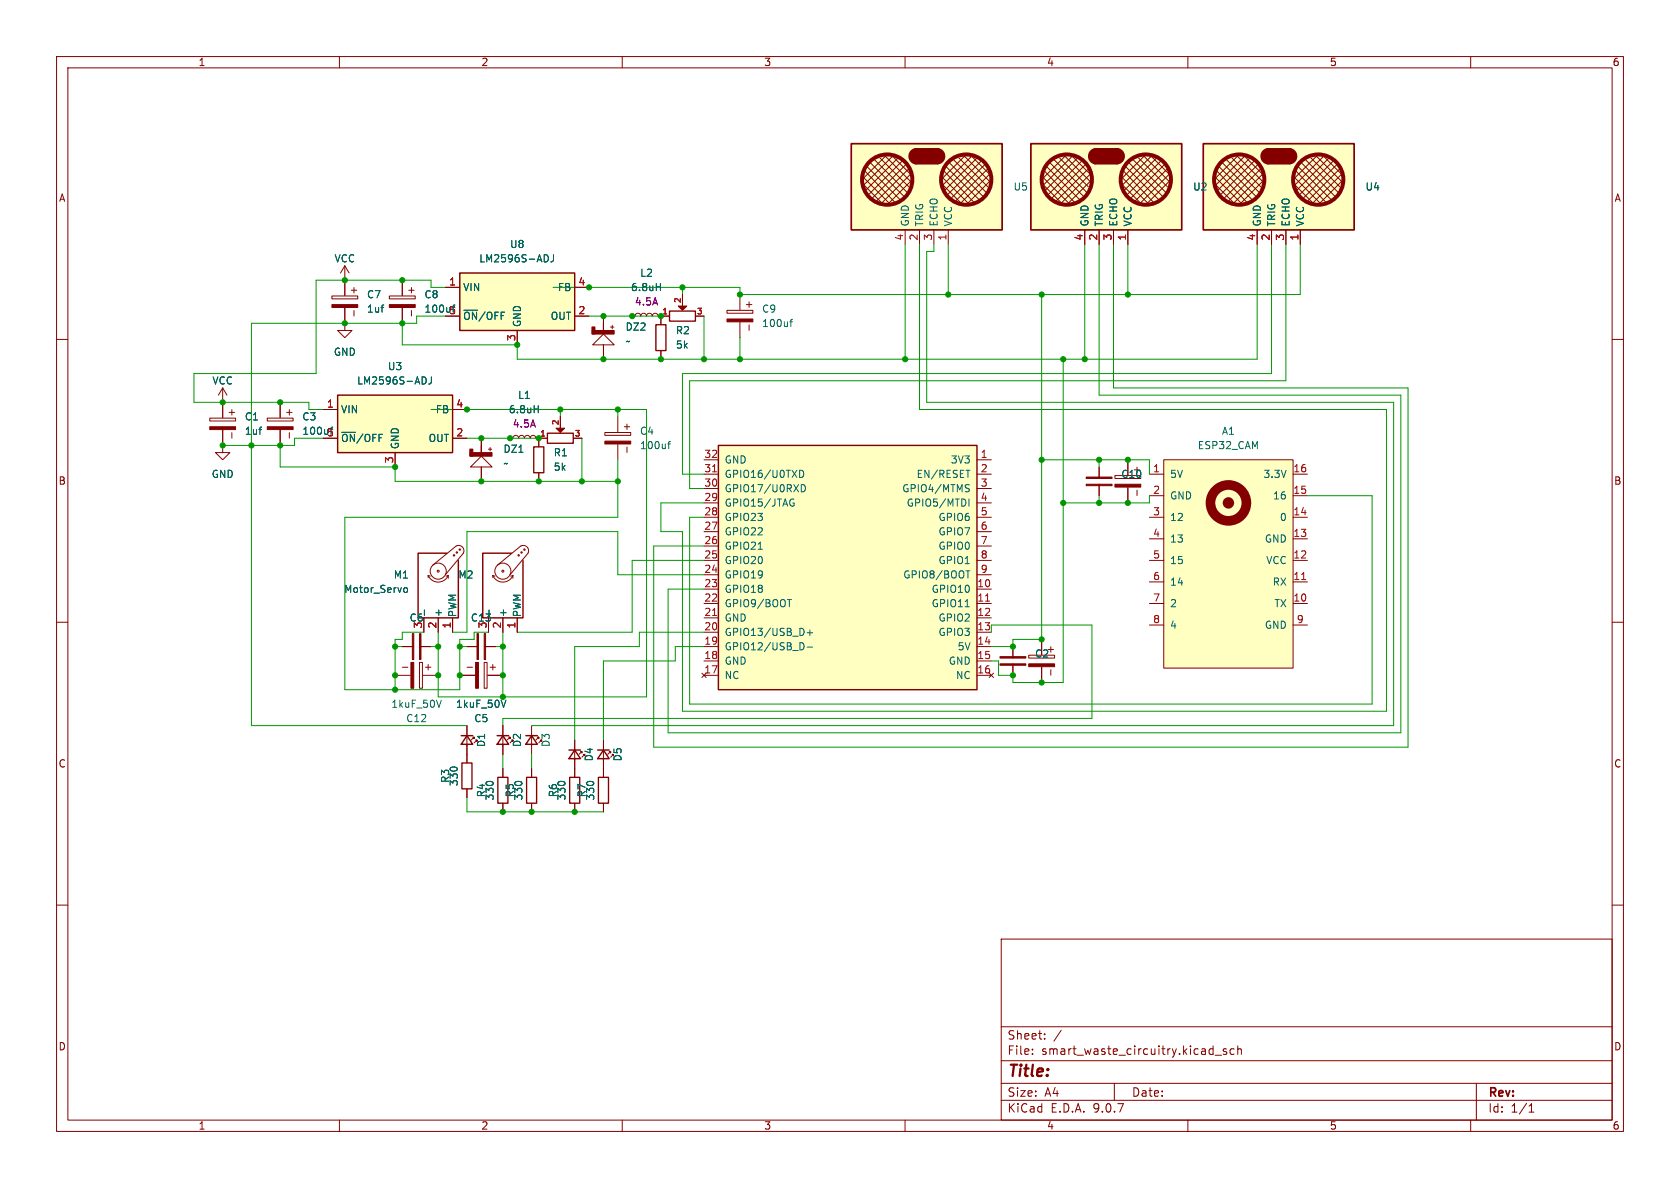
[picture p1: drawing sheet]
<svg xmlns="http://www.w3.org/2000/svg" width="297mm" height="210mm" viewBox="0 0 297 210" stroke-linecap="round" stroke-linejoin="round" font-family="sans-serif">
<g fill="none" stroke="#840000" stroke-width=".18">
<path d="M10 10h277v190h-277zM12 12h273v186h-273zM60 10v2M110 10v2M160 10v2M210 10v2M260 10v2M10 60h2M285 60h2M10 110h2M285 110h2M10 160h2"/>
<path d="M177 166h108v32h-108zM285 160h2M60 198v2M110 198v2M160 198v2M177 194.5h108M177 191.5h108M177 187.5h108M177 181.5h108M182.5 186.3v.1M182.5 185.5v.1M184.7 183.6v.1"/>
<path d="M184.7 182.8v.1M187.6 182.1l-1.3 2M197 191.5v3M210 198v2M214.8 186.5h1.2M216.8 185.5l-.3-.1-.3 .2 .1 .2 .5 .2v.3h-.6M218.2 185.5l-.5-.1-.2 .3v.4l.1 .2h.6M218.8 185.5l.2-.1 .4 .1 .1 .9M218.8 184.9v1.5M260 198v2M261 191.5v6.5M270.3 196.6h.9"/>
<path d="M270.3 195.5l.4-.4v1.5"/>
</g>
<path d="M81.3 48.3h20.3v10.1h-20.3z" fill="#ffffc2"/>
<path d="M81.3 48.3h20.3v10.1h-20.3z" fill="none" stroke="#840000" stroke-width=".25"/>
<path d="M78.7 50.8h2.6M78.7 55.9h2.6M91.4 58.4v2.6M101.6 50.8h2.5M101.6 55.9h2.5" fill="none" stroke="#840000" stroke-width=".18"/>
<path d="M96.5 45a.68 .68 0 0 1 .4 .7 .68 .68 0 0 1-.4 .6M97.9 45v.9a.41 .41 0 0 1-.5 .4" fill="none" stroke="#006464" stroke-width=".18"/>
<path d="M182.2 25.4h26.7v15.2h-26.7z" fill="#ffffc2"/>
<circle cx="202.6" cy="31.8" r="4.4" fill="#ffffc2" stroke="#ffffc2" stroke-width=".18"/>
<path d="M182.2 25.4h26.7v15.2h-26.7z" fill="none" stroke="#840000" stroke-width=".3"/>
<path d="M193.7 26.7a.96 .96 0 0 0-.9 .9 .96 .96 0 0 0 .9 1M193.7 26.7h3.8v1.9h-3.8zM197.5 26.7a.95 .95 0 0 1 .9 .9 .95 .95 0 0 1-.9 1" fill="none" stroke="#840000" stroke-width="1"/>
<g fill="none" stroke="#840000" stroke-width=".18">
<path d="M184.1 31.1l5.1 5.1M184.1 32.4l3.9 3.8M184.4 30l5.8 6.1M184.8 29.2l6.3 6.4M185.4 28.6l6.4 6.3M186.1 27.9l6.3 6.4M187.3 27.9l5.1 5.1M188 27.3l5 5.1M188.6 27.3l-4.5 4.5M189.2 27.3l3.8 3.8M189.9 27.3l-5.8 5.7M190.5 27.9l-5.7 5.8"/>
<path d="M191.5 28.2l-6.3 6.3M192 29l-6.3 6.3M192.4 29.8l-5.7 5.8M193 30.5l-5.7 5.7M193 31.8l-4.4 4.4M198.1 31.1l5.1 5.1M198.1 32.4l3.8 3.8M198.4 30l5.8 6.1M198.8 29.2l6.3 6.4M199.4 28.6l6.3 6.3M200 27.9l6.4 6.4M201.3 27.9l5.1 5.1"/>
<path d="M201.9 27.3l5.1 5.1M202.6 27.3l-4.5 4.5M203.2 27.3l3.8 3.8M203.8 27.3l-5.7 5.7M204.5 27.9l-5.7 5.8M205.5 28.2l-6.4 6.3M206 29l-6.4 6.3M206.4 29.8l-5.7 5.8M207 30.5l-5.7 5.7M207 31.8l-4.4 4.4M58.7 52.3h4.5v.5h-4.5zM61 47l.7 1.3"/>
<path d="M61 47l-.8 1.3M61 47v5.2M61 54.5v2.7M62.6 54.9v1M68.8 52.3h4.6v.5h-4.6zM71.1 49.5v2.7M71.1 54.5v2.7M72.7 54.9v1M116.8 55.9h1.5M120.6 52.1v2M123 55.9h1.5M128.5 54.9h4.6v.5h-4.6z"/>
<path d="M130.8 52.1v2.7M130.8 57v2.7M132.4 57.4v1M191.8 40.6v2.6M194.3 40.6v2.6M196.8 40.6v2.6M199.4 40.6v2.6M39.4 68.6l.7 1.3M39.4 68.6l-.8 1.3M39.4 68.6v2.5M85.1 77.5v2.5M90.2 77.5h.5l.1-.4 .4-.1 .3 .1 .2 .4 .1-.4 .4-.1 .4 .1 .1 .4 .2-.4 .3-.1 .4 .1 .1 .4 .2-.4 .3-.1 .4 .1 .1 .4h.5"/>
<path d="M83.2 82.6l1.9-2 1.9 2zM85.1 82.6v2.5M87.9 99.9l4.2-3.4a.94 .94 0 0 1 1.1 .2 .94 .94 0 0 1 .1 1.1l-3.1 3.8M197.1 84.1h4.6v.5h-4.6zM199.4 81.3v2.7M199.4 86.2v2.7M201 86.6v1M82.5 114.3h2.1M85.6 114.3h2M86.4 109.2v2.6M87.1 101.7a1.93 1.93 0 0 0 1.8 1.2 1.93 1.93 0 0 0 1.8-1.2M87.1 101.7v.4"/>
<path d="M87.1 101.7l.4 .2M88.9 109.2v2.6M90.7 101.7v.5M90.7 101.7l-.4 .2M91.4 109.2v2.6M179.1 114.3v2M179.1 117.4v2M181.9 115.8h4.5v.5h-4.5zM184.1 113v2.7M184.1 118v2.7M185.8 118.4v1"/>
<circle cx="91.7" cy="98.2" r=".13"/>
<circle cx="92.2" cy="97.7" r=".13"/>
<circle cx="92.7" cy="97.2" r=".13"/>
<circle cx="88.9" cy="101" r=".18"/>
<circle cx="88.9" cy="101" r="1.42"/>
</g>
<path d="M193.8 27.4h3.3" fill="none" stroke="#840000" stroke-width="2"/>
<g fill="none" stroke="#840000" stroke-width=".7">
<circle cx="188.6" cy="31.8" r="4.4"/>
<circle cx="202.6" cy="31.8" r="4.4"/>
</g>
<g fill="#840000" stroke="#840000" stroke-width=".18">
<path d="M128.5 56.4h4.6v.5h-4.6z"/>
<path d="M119.9 54.1h1.5l-.8 .8z"/>
<path d="M85.6 112h.3v4.6h-.3z"/>
<path d="M84.3 112h.3v4.6h-.3z"/>
<path d="M58.7 53.8h4.5v.6h-4.5z"/>
<path d="M181.9 117.3h4.5v.6h-4.5z"/>
<path d="M176.8 117.3h4.6v.3h-4.6z"/>
<path d="M176.8 116.1h4.6v.2h-4.6z"/>
<path d="M68.8 53.8h4.6v.6h-4.6z"/>
<path d="M83.1 79.4h.5v1.2h-.5z"/>
<path d="M83.1 80h3.9v.6h-3.9z"/>
<path d="M197.1 85.6h4.6v.5h-4.6z"/>
</g>
<path d="M67.4 54.3h.4M67.7 53.9h.1M139.6 56.9h.5M140.1 56.5l-.3 .1v1.1M94.4 72.3h.8M95.2 71.7v1.3M86.5 107.8v1" fill="none" stroke="#006464" stroke-width=".18"/>
<path d="M118.4 55h4.5v1.8h-4.5z" fill="none" stroke="#840000" stroke-width=".24"/>
<path d="M90.4 97.8h-5.1v11.4h7.2v-10.1" fill="none" stroke="#840000" stroke-width=".25"/>
<path d="M59.7 69.9h20.3v10.1h-20.3z" fill="#ffffc2"/>
<path d="M59.7 69.9h20.3v10.1h-20.3zM79 97.8h-5.1v11.4h7.1v-10.1" fill="none" stroke="#840000" stroke-width=".25"/>
<g fill="none" stroke="#840000" stroke-width=".18">
<path d="M106.7 59.1l1.9 1.9h-3.8zM106.7 55.9v2.5M111.8 55.9h.5l.1-.4 .4-.1 .3 .1 .2 .4 .1-.3 .3-.2 .4 .1 .2 .4 .2-.4 .4-.1 .3 .2 .1 .3 .2-.4 .5-.1 .2 .2 .1 .3h.5v1.5M57.1 72.4h2.6M57.1 77.5h2.6M80 72.4h2.5M80 77.5h2.5M96.7 77.5h-1.5v1.5M99.1 73.7v2M101.4 77.5h1.5M106.7 61v2.5M106.9 76.5h4.6v.5h-4.6z"/>
<path d="M109.2 73.7v2.7M109.2 78.6v2.7M110.8 79v1M116.8 62v1.5M69.8 80v2.6M76.5 99.9l4.1-3.4a.94 .94 0 0 1 1.1 .2 .94 .94 0 0 1 .2 1.1l-3.2 3.8M95.2 83.6v1.5M74.9 109.2v2.6M75.7 101.7a1.93 1.93 0 0 0 1.8 1.2 1.93 1.93 0 0 0 1.7-1.2M75.7 101.7v.4M75.7 101.7l.4 .2M77.5 109.2v2.6"/>
<path d="M79.2 101.7v.5M79.2 101.7l-.3 .2M80 109.2v2.6"/>
<circle cx="80.3" cy="98.2" r=".13"/>
<circle cx="80.8" cy="97.7" r=".13"/>
<circle cx="81.3" cy="97.2" r=".13"/>
<circle cx="77.5" cy="101" r=".18"/>
<circle cx="77.5" cy="101" r="1.42"/>
</g>
<path d="M116 50.7h.7M116.7 50.1v1.3M74.9 66.6a.68 .68 0 0 1 .5 .7 .68 .68 0 0 1-.5 .6M76.3 66.6v.9a.41 .41 0 0 1-.5 .4M118 78.5h.5M118.5 78l-.3 .2v1.1M71.4 104.1l.2-.2h.3l.1 .2-.1 .6h-.3l-.2-.2M75 107.8v1" fill="none" stroke="#006464" stroke-width=".18"/>
<path d="M116 57.4h1.7v4.6h-1.7zM94.4 79h1.7v4.6h-1.7zM96.8 76.6h4.5v1.8h-4.5z" fill="none" stroke="#840000" stroke-width=".24"/>
<g fill="#840000" stroke="#840000" stroke-width=".18">
<path d="M98.3 75.7h1.5l-.7 .8z"/>
<path d="M104.7 57.8h.5v1.2h-.5z"/>
<path d="M104.7 58.4h3.9v.7h-3.9z"/>
<path d="M106.9 78h4.6v.5h-4.6z"/>
</g>
<path d="M205.7 81.3h22.9v36.8h-22.9z" fill="#ffffc2"/>
<g fill="none" stroke="#840000" stroke-width=".18">
<path d="M203.2 83.8h2.5M203.2 87.6h2.5M203.2 91.4h2.5M203.2 95.3h2.5M203.2 99.1h2.5M205.7 81.3h22.9v36.8h-22.9zM228.6 83.8h2.5M228.6 87.6h2.5M228.6 91.4h2.5M228.6 95.3h2.5M228.6 99.1h2.5M203.2 102.9h2.5"/>
<path d="M203.2 106.7h2.5M203.2 110.5h2.5M228.6 102.9h2.5M228.6 106.7h2.5M228.6 110.5h2.5"/>
<circle cx="217.2" cy="88.9" r="3.6"/>
</g>
<circle cx="217.2" cy="88.9" r=".51" fill="none" stroke="#840000" stroke-width="1"/>
<circle cx="217.2" cy="88.9" r="3.2" fill="none" stroke="#840000" stroke-width="1.7"/>
<path d="M230.1 102.5h.7" fill="none" stroke="#a90000" stroke-width=".18"/>
<path d="M127 78.7h45.7v43.2h-45.7z" fill="#ffffc2"/>
<path d="M127 78.7h45.7v43.2h-45.7zM87.9 130h2M88.9 130l1 1.6h-2zM93 130h2M94 130l1 1.6h-2zM100.6 132.6h2M101.6 132.6l1 1.5h-2z" fill="none" stroke="#840000" stroke-width=".25"/>
<g fill="none" stroke="#840000" stroke-width=".18">
<path d="M37.1 73.9h4.6v.5h-4.6zM39.4 78.7v1.3h-1.3l1.3 1.3 1.2-1.3h-1.2M39.4 78.7h.1M39.4 71.1v2.7M39.4 76v2.7M41 76.5v.9M47.2 73.9h4.6v.5h-4.6zM49.5 71.1v2.7M49.5 76v2.7M51.1 76.5v.9M124.5 83.8h2.5M124.5 81.3h2.5"/>
<path d="M124.5 86.4h2.5M124.5 88.9h2.5M124.5 91.4h2.5M124.5 94h2.5M124.5 96.5h2.5M124.5 99.1h2.5M172.7 83.8h2.6M172.7 81.3h2.6M172.7 86.4h2.6M172.7 88.9h2.6M172.7 91.4h2.6M172.7 94h2.6"/>
<path d="M172.7 96.5h2.6M172.7 99.1h2.6M69.8 119.4h2.7M71.1 114.3h2M71.1 118h1M74.2 117.1h.5v4.6h-.5zM74.2 114.3h2M74.8 119.4h2.7M124.1 119l.7 .8M124.5 114.3h2.5M124.5 101.6h2.5M124.5 104.1h2.5"/>
<path d="M124.5 106.7h2.5M124.5 109.2h2.5M124.5 111.8h2.5M124.5 116.8h2.5M124.5 119.4h2.5M124.8 119l-.7 .8M172.7 114.3h2.6M172.7 101.6h2.6M172.7 104.1h2.6M172.7 106.7h2.6M172.7 109.2h2.6M172.7 111.8h2.6"/>
<path d="M172.7 116.8h2.6M172.7 119.4h2.6M174.9 119l.7 .8M175.6 119l-.7 .8M82.5 133.4v1.5M82.5 139.5v1.5M88.9 128.3v5.1M88.9 135.9v1.5M89.9 130.3h.3v.3v-.3l-.5 .5M90.4 130.8h.3v.3v-.3l-.5 .5M94 128.3v5.1M94 135.9v1.5"/>
<path d="M95 130.3h.2v.3v-.3l-.5 .5M95.5 130.8h.3v.3v-.3l-.6 .5M101.6 130.8v6.6M102.6 132.8h.3v.3v-.3l-.5 .6M103.1 133.4h.3v.2v-.2l-.5 .5M88.9 142v1.5M94 142v1.5M101.6 142v1.5"/>
</g>
<g fill="none" stroke="#006464" stroke-width=".18">
<path d="M45.8 75.9h.5M46.1 75.5h.2M134 97.1h.8M139.8 88.3h.5M140.2 88.9h.2v.5l-.2 .1-.4-.1M141.4 83.1a.64 .64 0 0 1 .7 .7 .64 .64 0 0 1-.7 .6zM141.7 85.7a.64 .64 0 0 1 .7 .6 .64 .64 0 0 1-.7 .6zM170.8 83.1h.7M170.9 86.3l.3 .1 .2 .3-.3 .2h-.3M170.9 85.7h.5M171.3 88.2v1.3M139.2 106h.7"/>
<path d="M139.5 106v1.3M141.9 113.7l.2 .5-.2 .6M142.7 111.9h1M142.7 114.4h1M143.2 111.4v.9M170.6 107.3h.8M170.8 100.9h.7M171.1 100.9v1.3M78 123.8l-.4 1.2"/>
</g>
<path d="M126 83.4h.7M126 108.8h.7M174.2 106.3h.8" fill="none" stroke="#a90000" stroke-width=".18"/>
<g fill="#840000" stroke="#840000" stroke-width=".18">
<path d="M72.6 117.1h.6v4.6h-.6z"/>
<path d="M74.2 112h.2v4.6h-.2z"/>
<path d="M72.9 112h.3v4.6h-.3z"/>
<path d="M47.2 75.4h4.6v.5h-4.6z"/>
<path d="M37.1 75.4h4.6v.5h-4.6z"/>
</g>
<path d="M81.7 134.9h1.7v4.5h-1.7zM88 137.4h1.8v4.6h-1.8zM93.1 137.4h1.8v4.6h-1.8zM100.7 137.4h1.8v4.6h-1.8z" fill="none" stroke="#840000" stroke-width=".24"/>
<path d="M150.5 25.4h26.7v15.2h-26.7z" fill="#ffffc2"/>
<circle cx="170.8" cy="31.8" r="4.4" fill="#ffffc2" stroke="#ffffc2" stroke-width=".18"/>
<path d="M150.5 25.4h26.7v15.2h-26.7z" fill="none" stroke="#840000" stroke-width=".3"/>
<path d="M161.9 26.7a.96 .96 0 0 0-.8 .9 .96 .96 0 0 0 .8 1M161.9 26.7h3.8v1.9h-3.8zM165.7 26.7a.95 .95 0 0 1 .9 .9 .95 .95 0 0 1-.9 1" fill="none" stroke="#840000" stroke-width="1"/>
<g fill="none" stroke="#840000" stroke-width=".18">
<path d="M152.4 31.1l5.1 5.1M152.4 32.4l3.8 3.8M152.7 30l5.8 6.1M153 29.2l6.4 6.4M153.7 28.6l6.3 6.3M154.3 27.9l6.4 6.4M155.6 27.9l5.1 5.1M156.2 27.3l5.1 5.1M156.8 27.3l-4.4 4.5M157.5 27.3l3.8 3.8M158.1 27.3l-5.7 5.7M158.7 27.9l-5.7 5.8"/>
<path d="M159.8 28.2l-6.4 6.3M160.3 29l-6.4 6.3M160.7 29.8l-5.8 5.8M161.3 30.5l-5.7 5.7M161.3 31.8l-4.5 4.4M166.4 31.1l5 5.1M166.4 32.4l3.8 3.8M166.6 30l5.9 6.1M167 29.2l6.4 6.4M167.6 28.6l6.4 6.3M168.3 27.9l6.3 6.4M169.5 27.9l5.1 5.1"/>
<path d="M170.2 27.3l5.1 5.1M170.8 27.3l-4.4 4.5M171.4 27.3l3.9 3.8M172.1 27.3l-5.7 5.7M172.7 27.9l-5.7 5.8M173.7 28.2l-6.3 6.3M174.2 29l-6.3 6.3M174.6 29.8l-5.7 5.8M175.3 30.5l-5.8 5.7M175.3 31.8l-4.5 4.4M61 57.2v1.2h-1.3l1.3 1.3 1.2-1.3h-1.2M61 57.2h.1"/>
<path d="M160 40.6v2.6M162.6 40.6v2.6M165.1 40.6v2.6M167.6 40.6v2.6M194.3 82.6v2M194.3 85.6v2M81.3 119.4h2.7M82.6 118h.9M85.6 117.1h.5v4.6h-.5zM86.2 119.4h2.7M82.5 128.3v5.1M83.6 130.3h.2v.3v-.3l-.5 .5"/>
<path d="M84.1 130.8h.2v.3v-.3l-.5 .5M106.7 130.8v5.1M107.7 132.8h.2v.3v-.3l-.5 .6M108.2 133.4h.3v.2v-.2l-.6 .5"/>
</g>
<path d="M162.1 27.4h3.3" fill="none" stroke="#840000" stroke-width="2"/>
<g fill="none" stroke="#840000" stroke-width=".7">
<circle cx="156.8" cy="31.8" r="4.4"/>
<circle cx="170.8" cy="31.8" r="4.4"/>
</g>
<path d="M81.5 130h2.1M82.5 130l1.1 1.6h-2.1zM105.7 132.6h2M106.7 132.6l1 1.5h-2z" fill="none" stroke="#840000" stroke-width=".25"/>
<g fill="#840000" stroke="#840000" stroke-width=".18">
<path d="M84.1 117.1h.5v4.6h-.5z"/>
<path d="M192 85.6h4.6v.3h-4.6z"/>
<path d="M192 84.3h4.6v.3h-4.6z"/>
</g>
<path d="M89.4 123.8l-.4 1.2" fill="none" stroke="#006464" stroke-width=".18"/>
<path d="M212.7 25.4h26.7v15.2h-26.7z" fill="#ffffc2"/>
<circle cx="233" cy="31.8" r="4.4" fill="#ffffc2" stroke="#ffffc2" stroke-width=".18"/>
<path d="M212.7 25.4h26.7v15.2h-26.7z" fill="none" stroke="#840000" stroke-width=".3"/>
<path d="M224.2 26.7a.96 .96 0 0 0-.9 .9 .96 .96 0 0 0 .9 1M224.2 26.7h3.8v1.9h-3.8zM228 26.7a.95 .95 0 0 1 .9 .9 .95 .95 0 0 1-.9 1" fill="none" stroke="#840000" stroke-width="1"/>
<g fill="none" stroke="#840000" stroke-width=".18">
<path d="M214.6 31.1l5.1 5.1M214.6 32.4l3.8 3.8M214.9 30l5.8 6.1M215.3 29.2l6.3 6.4M215.9 28.6l6.3 6.3M216.5 27.9l6.4 6.4M217.8 27.9l5.1 5.1M218.4 27.3l5.1 5.1M219.1 27.3l-4.5 4.5M219.7 27.3l3.8 3.8M220.3 27.3l-5.7 5.7M221 27.9l-5.7 5.8"/>
<path d="M222 28.2l-6.4 6.3M222.5 29l-6.3 6.3M222.9 29.8l-5.7 5.8M223.5 30.5l-5.7 5.7M223.5 31.8l-4.4 4.4M228.6 31.1l5.1 5.1M228.6 32.4l3.8 3.8M228.9 30l5.8 6.1M229.2 29.2l6.4 6.4M229.9 28.6l6.3 6.3M230.5 27.9l6.4 6.4M231.8 27.9l5.1 5.1"/>
<path d="M232.4 27.3l5.1 5.1M233 27.3l-4.4 4.5M233.7 27.3l3.8 3.8M234.3 27.3l-5.7 5.7M234.9 27.9l-5.7 5.8M236 28.2l-6.4 6.3M236.5 29l-6.4 6.3M236.9 29.8l-5.8 5.8M237.5 30.5l-5.7 5.7M237.5 31.8l-4.5 4.4M61 57.2h.1M61 49.5v2.7"/>
<path d="M61 54.5v2.7M71.1 49.5v2.7M71.1 54.5v2.7M78.7 55.9h2.6M78.7 50.8h2.6M91.4 58.4v2.6M101.6 55.9h2.5M101.6 50.8h2.5M106.7 55.9v2.5M111.8 55.9h.5M116.3 55.9h2M116.8 55.9v1.5"/>
<path d="M120.6 52.1v2M123 55.9h1.5M191.8 40.6v2.6M194.3 40.6v2.6M196.8 40.6v2.6M199.4 40.6v2.6M222.2 40.6v2.6M224.8 40.6v2.6M227.3 40.6v2.6M229.9 40.6v2.6M39.4 78.7h.1M39.4 71.1v2.7"/>
<path d="M39.4 76v2.7M49.5 71.1v2.7M49.5 76v2.7M57.1 77.5h2.6M57.1 72.4h2.6M80 77.5h2.5M80 72.4h2.5M85.1 77.5v2.5M90.2 77.5h.5M94.7 77.5h2M95.2 77.5v1.5M99.1 73.7v2"/>
<path d="M101.4 77.5h1.5M106.7 61v2.5M116.8 62v1.5M69.8 80v2.6M85.1 82.6v2.5M95.2 83.6v1.5M194.3 82.6v2M194.3 85.6v2M199.4 81.3v2.7M199.4 86.2v2.7M71.1 114.3h2M74.2 114.3h2"/>
<path d="M74.9 109.2v2.6M77.5 109.2v2.6M80 109.2v2.6M81.3 119.4h2.7M82.5 114.3h2.1M85.6 114.3h2M86.2 119.4h2.7M86.4 109.2v2.6M88.9 109.2v2.6M91.4 109.2v2.6M179.1 114.3v2M179.1 117.4v2"/>
<path d="M184.1 113v2.7M184.1 118v2.7M82.5 128.3v1.7M82.5 131.6v3.3M82.5 139.5v1.5M88.9 128.3v1.7M88.9 131.6v1.8M88.9 135.9v1.5M94 135.9v1.5M101.6 130.8v1.8M101.6 134.1v3.3M106.7 130.8v1.8"/>
<path d="M106.7 134.1v3.3M88.9 142v1.5M94 142v1.5M101.6 142v1.5M106.7 142v1.5"/>
</g>
<path d="M224.3 27.4h3.3" fill="none" stroke="#840000" stroke-width="2"/>
<g fill="none" stroke="#840000" stroke-width=".7">
<circle cx="219.1" cy="31.8" r="4.4"/>
<circle cx="233" cy="31.8" r="4.4"/>
</g>
<path d="M105.8 137.4h1.8v4.6h-1.8z" fill="none" stroke="#840000" stroke-width=".24"/>
<g fill="none" stroke="#009600" stroke-width=".18">
<path d="M78.7 50.8h-2.5v-1.3h-20.3v16.5h-21.6v5.1h20.3v1.3h2.5M78.7 55.9h-5v1.3h-29.3v71.1h38.1M104.1 55.9h12.7M120.6 50.8v1.3M124.5 55.9v7.6M130.8 59.7v3.8M160 43.2v20.3M162.6 43.2v29.2h82.5v53.3h-124.5v-31.7h-3.8v-5.1h7.7M165.1 43.2v1.3h-1.3v26.6h82.6v57.2h-152.4M167.6 43.2v8.9M184.1 52.1v60.9h-5v1.3h-3.8M191.8 43.2v20.3"/>
<path d="M194.3 43.2v26.7h53.3v59.6h-129.5v-25.4h6.4M196.8 43.2v25.4h52.1v63.5h-133.3v-35.6h8.9M199.4 43.2v8.9M222.2 43.2v20.3h-130.8v-2.5h-20.3v-3.8M224.8 43.2v22.8h-104.2v17.8h3.9M227.3 43.2v24.1h-105.4v19.1h2.6M229.9 43.2v8.9h-99.1v-1.3h-33M49.5 78.7v3.9h20.3v2.5h39.4M57.1 77.5h-5v1.2h-12.7M76.2 72.4h38.1v50.8h-36.8v-11.4M82.5 77.5h12.7M99.1 72.4v1.3"/>
<path d="M102.9 77.5v7.6M109.2 72.4v1.3M188 63.5v57.2h-8.9v-1.3h-2.6v-2.6h-1.2M109.2 81.3v10.1h-48.2v30.5h20.3v-8.9h2.5v-1.2h2.6M124.5 99.1h-12.7v12.7h-20.4M184.1 81.3h19.1v2.5M194.3 81.3v1.3M194.3 87.6v1.3M203.2 87.6v1.3h-15.2M231.1 87.6h11.5v36.9h-120.7v-33.1h2.6M69.8 114.3h1.3M74.9 111.8h-3.8v1.2h-1.3v8.9"/>
<path d="M76.2 114.3h1.3M81.3 114.3h1.2M87.6 114.3h1.3M88.9 111.8v11.4M124.5 101.6h-15.3v-7.6h-26.7v17.8h-2.5M124.5 111.8h-11.5v2.5h-11.4v16.5M124.5 114.3h-5.1v2.5h-12.7v14M175.3 111.8v-1.3h17.7v16.5h-104.1v1.3M88.9 133.4v2.5M94 133.4v2.5M82.5 141v2.5h24.2"/>
</g>
<g fill="none" stroke="#006464" stroke-width=".18">
<path d="M67.4 54.3h.4M67.7 53.9h.1M96.5 45a.68 .68 0 0 1 .4 .7 .68 .68 0 0 1-.4 .6M97.9 45v.9a.41 .41 0 0 1-.5 .4M116 50.7h.7M116.7 50.1v1.3M45.8 75.9h.5M46.1 75.5h.2M74.9 66.6a.68 .68 0 0 1 .5 .7 .68 .68 0 0 1-.5 .6M76.3 66.6v.9a.41 .41 0 0 1-.5 .4M94.4 72.3h.8M95.2 71.7v1.3"/>
<path d="M71.4 104.1l.2-.2h.3l.1 .2-.1 .6h-.3l-.2-.2M75 107.8v1M86.5 107.8v1M89.4 123.8l-.4 1.2"/>
</g>
<g fill="#009600" stroke="#009600" stroke-width=".18">
<circle cx="194.3" cy="81.3" r=".46"/>
<circle cx="199.4" cy="81.3" r=".46"/>
<circle cx="194.3" cy="88.9" r=".46"/>
<circle cx="167.6" cy="52.1" r=".46"/>
<circle cx="184.1" cy="52.1" r=".46"/>
<circle cx="188" cy="63.5" r=".46"/>
<circle cx="191.8" cy="63.5" r=".46"/>
<circle cx="199.4" cy="52.1" r=".46"/>
<circle cx="130.8" cy="63.5" r=".46"/>
<circle cx="160" cy="63.5" r=".46"/>
<circle cx="130.8" cy="52.1" r=".46"/>
<circle cx="184.1" cy="81.3" r=".46"/>
<circle cx="188" cy="88.9" r=".46"/>
<circle cx="184.1" cy="120.7" r=".46"/>
<circle cx="184.1" cy="113" r=".46"/>
<circle cx="179.1" cy="114.3" r=".46"/>
<circle cx="179.1" cy="119.4" r=".46"/>
<circle cx="199.4" cy="88.9" r=".46"/>
<circle cx="120.6" cy="50.8" r=".46"/>
<circle cx="116.8" cy="55.9" r=".46"/>
<circle cx="116.8" cy="63.5" r=".46"/>
<circle cx="124.5" cy="63.5" r=".46"/>
<circle cx="104.1" cy="50.8" r=".46"/>
<circle cx="91.4" cy="61" r=".46"/>
<circle cx="106.7" cy="63.5" r=".46"/>
<circle cx="111.8" cy="55.9" r=".46"/>
<circle cx="106.7" cy="55.9" r=".46"/>
<circle cx="88.9" cy="119.4" r=".46"/>
<circle cx="39.4" cy="78.7" r=".46"/>
<circle cx="44.4" cy="78.7" r=".46"/>
<circle cx="49.5" cy="78.7" r=".46"/>
<circle cx="49.5" cy="71.1" r=".46"/>
<circle cx="39.4" cy="71.1" r=".46"/>
<circle cx="85.1" cy="77.5" r=".46"/>
<circle cx="82.5" cy="72.4" r=".46"/>
<circle cx="90.2" cy="77.5" r=".46"/>
<circle cx="102.9" cy="85.1" r=".46"/>
<circle cx="109.2" cy="85.1" r=".46"/>
<circle cx="99.1" cy="72.4" r=".46"/>
<circle cx="95.2" cy="77.5" r=".46"/>
<circle cx="95.2" cy="85.1" r=".46"/>
<circle cx="109.2" cy="72.4" r=".46"/>
<circle cx="77.5" cy="114.3" r=".46"/>
<circle cx="69.8" cy="114.3" r=".46"/>
<circle cx="69.8" cy="121.9" r=".46"/>
<circle cx="77.5" cy="119.4" r=".46"/>
<circle cx="69.8" cy="119.4" r=".46"/>
<circle cx="69.8" cy="82.6" r=".46"/>
<circle cx="85.1" cy="85.1" r=".46"/>
<circle cx="71.1" cy="57.2" r=".46"/>
<circle cx="61" cy="49.5" r=".46"/>
<circle cx="61" cy="57.2" r=".46"/>
<circle cx="71.1" cy="49.5" r=".46"/>
<circle cx="81.3" cy="114.3" r=".46"/>
<circle cx="88.9" cy="114.3" r=".46"/>
<circle cx="88.9" cy="123.2" r=".46"/>
<circle cx="81.3" cy="119.4" r=".46"/>
<circle cx="88.9" cy="143.5" r=".46"/>
<circle cx="94" cy="143.5" r=".46"/>
<circle cx="101.6" cy="143.5" r=".46"/>
</g>
<text font-size="2.8" fill="#840000" x="178" y="190.9">Title:</text>
<g font-size="2.1" fill="#840000">
<text x="178" y="184">Sheet:</text>
<text x="178" y="186.7">File:</text>
<text x="184.1" y="186.7">smart_waste_circuitry.kicad_sch</text>
<text x="178" y="196.9">KiCad</text>
<text x="178" y="194.1">Size:</text>
<text x="184.7" y="194.1">A4</text>
<text x="185.7" y="196.9">E.D.A.</text>
<text x="193.3" y="196.9">9.0.7</text>
<text x="200" y="194.1">Date:</text>
<text x="263" y="194.3">Rev:</text>
<text x="263" y="196.9">Id:</text>
<text x="267.1" y="196.9">1/1</text>
</g>
<g font-size="1.8" fill="#840000">
<text x="35" y="11.9">1</text>
<text x="85" y="11.9">2</text>
<text x="135" y="11.9">3</text>
<text x="185" y="11.9">4</text>
<text x="235" y="11.9">5</text>
<text x="285" y="11.9">6</text>
<text x="10.3" y="35.9">A</text>
<text x="285.3" y="35.9">A</text>
<text x="63.3" y="52.2" transform="rotate(-90 63.3 52.2)">+</text>
<text x="73.5" y="52.2" transform="rotate(-90 73.5 52.2)">+</text>
<text x="133.2" y="54.7" transform="rotate(-90 133.2 54.7)">+</text>
<text x="41.8" y="73.8" transform="rotate(-90 41.8 73.8)">+</text>
<text x="51.9" y="73.8" transform="rotate(-90 51.9 73.8)">+</text>
<text x="111.6" y="76.3" transform="rotate(-90 111.6 76.3)">+</text>
<text x="10.3" y="85.9">B</text>
<text x="285.3" y="85.9">B</text>
<text x="74.8" y="118.7">+</text>
<text x="86.2" y="118.7">+</text>
<text x="10.3" y="135.9">C</text>
<text x="285.3" y="135.9">C</text>
<text x="10.3" y="185.9">D</text>
<text x="285.3" y="185.9">D</text>
<text x="35" y="199.9">1</text>
<text x="85" y="199.9">2</text>
<text x="135" y="199.9">3</text>
<text x="185" y="199.9">4</text>
<text x="235" y="199.9">5</text>
<text x="285" y="199.9">6</text>
</g>
<g font-size="1.8" fill="#006464">
<text x="179.1" y="33.9">U5</text>
<text x="210.8" y="33.9">U2</text>
<text x="241.3" y="33.9">U4</text>
<text x="160.9" y="40.1" transform="rotate(-90 160.9 40.1)">GND</text>
<text x="163.4" y="40.1" transform="rotate(-90 163.4 40.1)">TRIG</text>
<text x="166" y="40.1" transform="rotate(-90 166 40.1)">ECHO</text>
<text x="168.5" y="40.1" transform="rotate(-90 168.5 40.1)">VCC</text>
<text x="192.6" y="40.1" transform="rotate(-90 192.6 40.1)">GND</text>
<text x="195.2" y="40.1" transform="rotate(-90 195.2 40.1)">TRIG</text>
<text x="197.7" y="40.1" transform="rotate(-90 197.7 40.1)">ECHO</text>
<text x="200.3" y="40.1" transform="rotate(-90 200.3 40.1)">VCC</text>
<text x="223.1" y="40.1" transform="rotate(-90 223.1 40.1)">GND</text>
<text x="225.7" y="40.1" transform="rotate(-90 225.7 40.1)">TRIG</text>
<text x="228.2" y="40.1" transform="rotate(-90 228.2 40.1)">ECHO</text>
<text x="230.7" y="40.1" transform="rotate(-90 230.7 40.1)">VCC</text>
<text x="59" y="46.6">VCC</text>
<text x="84.6" y="46.6">LM2596S-ADJ</text>
<text x="90.1" y="44">U8</text>
<text x="64.8" y="52.9">C7</text>
<text x="74.9" y="52.9">C8</text>
<text x="81.8" y="51.7">VIN</text>
<text x="98.5" y="51.7">FB</text>
<text x="111.4" y="51.7">6.8uH</text>
<text x="113.1" y="49.1">L2</text>
<text x="64.8" y="55.5">1uf</text>
<text x="74.9" y="55.5">100uf5</text>
<text x="81.8" y="56.7">~{ON}/OFF</text>
<text x="92.3" y="57.9" transform="rotate(-90 92.3 57.9)">GND</text>
<text x="97.3" y="56.7">OUT</text>
<text x="110.5" y="58.6">DZ2</text>
<text x="119.4" y="59.3">R2</text>
<text x="134.6" y="55.5">C9</text>
<text x="134.6" y="58">100uf</text>
<text x="58.9" y="63.1">GND</text>
<text x="68.5" y="65.6">U3</text>
<text x="110.5" y="61.2">~</text>
<text x="119.4" y="61.8">5k</text>
<text x="37.5" y="68.2">VCC</text>
<text x="63" y="68.2">LM2596S-ADJ</text>
<text x="91.5" y="70.7">L1</text>
<text x="43.2" y="74.5">C1</text>
<text x="43.2" y="77.1">1uf</text>
<text x="53.3" y="74.5">C3</text>
<text x="60.2" y="73.3">VIN</text>
<text x="76.9" y="73.3">FB</text>
<text x="89.9" y="73.3">6.8uH</text>
<text x="113" y="77.1">C4</text>
<text x="215.9" y="77.1">A1</text>
<text x="60.2" y="78.3">~{ON}/OFF</text>
<text x="70.7" y="79.5" transform="rotate(-90 70.7 79.5)">GND</text>
<text x="75.7" y="78.3">OUT</text>
<text x="88.9" y="82.8">~</text>
<text x="88.9" y="80.2">DZ1</text>
<text x="97.8" y="80.9">R1</text>
<text x="97.8" y="83.4">5k</text>
<text x="113" y="79.6">100uf</text>
<text x="128" y="82.1">GND</text>
<text x="168" y="82.1">3V3</text>
<text x="201.8" y="83.9" transform="rotate(-90 201.8 83.9)">+</text>
<text x="211.7" y="79.6">ESP32_CAM</text>
<text x="37.3" y="84.7">GND</text>
<text x="128" y="84.7">GPIO16/U0TXD</text>
<text x="128" y="87.2">GPIO17/U0RXD</text>
<text x="128" y="89.8">GPIO15/JTAG</text>
<text x="159.4" y="87.2">GPIO4/MTMS</text>
<text x="160.2" y="89.8">GPIO5/MTDI</text>
<text x="161.9" y="84.7">EN/RESET</text>
<text x="198.1" y="84.7">C10</text>
<text x="206.8" y="84.7">5V</text>
<text x="206.8" y="88.5">GND</text>
<text x="223.3" y="84.7">3.3V</text>
<text x="225" y="88.5">16</text>
<text x="128" y="92.3">GPIO23</text>
<text x="128" y="94.8">GPIO22</text>
<text x="165.8" y="92.3">GPIO6</text>
<text x="165.8" y="94.8">GPIO7</text>
<text x="206.8" y="92.3">12</text>
<text x="226.2" y="92.3">0</text>
<text x="128" y="97.4">GPIO21</text>
<text x="128" y="99.9">GPIO20</text>
<text x="165.8" y="97.4">GPIO0</text>
<text x="165.8" y="99.9">GPIO1</text>
<text x="206.8" y="96.1">13</text>
<text x="206.8" y="99.9">15</text>
<text x="223.5" y="96.1">GND</text>
<text x="223.8" y="99.9">VCC</text>
<text x="60.7" y="105">Motor_Servo</text>
<text x="69.5" y="102.5">M1</text>
<text x="80.9" y="102.5">M2</text>
<text x="128" y="102.5">GPIO19</text>
<text x="128" y="105">GPIO18</text>
<text x="128" y="107.5">GPIO9/BOOT</text>
<text x="159.6" y="102.5">GPIO8/BOOT</text>
<text x="164.6" y="105">GPIO10</text>
<text x="164.6" y="107.5">GPIO11</text>
<text x="206.8" y="103.7">14</text>
<text x="206.8" y="107.5">2</text>
<text x="224.9" y="103.7">RX</text>
<text x="225.2" y="107.5">TX</text>
<text x="72.3" y="110.1">C6</text>
<text x="75.8" y="109.2" transform="rotate(-90 75.8 109.2)">-</text>
<text x="78.3" y="109.2" transform="rotate(-90 78.3 109.2)">+</text>
<text x="80.9" y="109.2" transform="rotate(-90 80.9 109.2)">PWM</text>
<text x="83.1" y="110.1">C13</text>
<text x="86.1" y="111.2" transform="rotate(-90 86.1 111.2)">3</text>
<text x="87.2" y="109.2" transform="rotate(-90 87.2 109.2)">-</text>
<text x="89.8" y="109.2" transform="rotate(-90 89.8 109.2)">+</text>
<text x="92.3" y="109.2" transform="rotate(-90 92.3 109.2)">PWM</text>
<text x="128" y="110.1">GND</text>
<text x="128" y="112.6">GPIO13/USB_D+</text>
<text x="165.8" y="110.1">GPIO2</text>
<text x="165.8" y="112.6">GPIO3</text>
<text x="206.8" y="111.4">4</text>
<text x="223.5" y="111.4">GND</text>
<text x="128" y="115.2">GPIO12/USB_D-</text>
<text x="128" y="117.7">GND</text>
<text x="167.6" y="117.7">GND</text>
<text x="169.2" y="115.2">5V</text>
<text x="182.9" y="116.4">C2</text>
<text x="186.5" y="115.7" transform="rotate(-90 186.5 115.7)">+</text>
<text x="69.1" y="125.3">1kuF_50V</text>
<text x="80.5" y="125.3">1kuF_50V</text>
<text x="128" y="120.2">NC</text>
<text x="168.9" y="120.2">NC</text>
<text x="71.7" y="127.9">C12</text>
<text x="83.7" y="127.9">C5</text>
<text x="86" y="132.2" transform="rotate(-90 86 132.2)">D1</text>
<text x="92.3" y="132.2" transform="rotate(-90 92.3 132.2)">D2</text>
<text x="97.4" y="132.2" transform="rotate(-90 97.4 132.2)">D3</text>
<text x="105" y="134.7" transform="rotate(-90 105 134.7)">D4</text>
<text x="110.1" y="134.7" transform="rotate(-90 110.1 134.7)">D5</text>
<text x="79.6" y="138.5" transform="rotate(-90 79.6 138.5)">R3</text>
<text x="81.1" y="139.1" transform="rotate(-90 81.1 139.1)">330</text>
<text x="86" y="141" transform="rotate(-90 86 141)">R4</text>
<text x="87.5" y="141.6" transform="rotate(-90 87.5 141.6)">330</text>
<text x="91" y="141" transform="rotate(-90 91 141)">R5</text>
<text x="92.6" y="141.6" transform="rotate(-90 92.6 141.6)">330</text>
<text x="98.7" y="141" transform="rotate(-90 98.7 141)">R6</text>
<text x="100.2" y="141.6" transform="rotate(-90 100.2 141.6)">330</text>
<text x="103.7" y="141" transform="rotate(-90 103.7 141)">R7</text>
<text x="105.3" y="141.6" transform="rotate(-90 105.3 141.6)">330</text>
</g>
<g font-size="1.8" fill="#a90000">
<text x="159.8" y="42.6" transform="rotate(-90 159.8 42.6)">4</text>
<text x="162.3" y="42.6" transform="rotate(-90 162.3 42.6)">2</text>
<text x="164.8" y="42.6" transform="rotate(-90 164.8 42.6)">3</text>
<text x="167.4" y="42.6" transform="rotate(-90 167.4 42.6)">1</text>
<text x="191.5" y="42.6" transform="rotate(-90 191.5 42.6)">4</text>
<text x="194.1" y="42.6" transform="rotate(-90 194.1 42.6)">2</text>
<text x="196.6" y="42.6" transform="rotate(-90 196.6 42.6)">3</text>
<text x="199.1" y="42.6" transform="rotate(-90 199.1 42.6)">1</text>
<text x="222" y="42.6" transform="rotate(-90 222 42.6)">4</text>
<text x="224.5" y="42.6" transform="rotate(-90 224.5 42.6)">2</text>
<text x="227.1" y="42.6" transform="rotate(-90 227.1 42.6)">3</text>
<text x="229.6" y="42.6" transform="rotate(-90 229.6 42.6)">1</text>
<text x="79.3" y="50.5">1</text>
<text x="102.2" y="50.5">4</text>
<text x="102.2" y="55.6">2</text>
<text x="91.2" y="60.4" transform="rotate(-90 91.2 60.4)">3</text>
<text x="53.3" y="77.1">100uf5</text>
<text x="57.7" y="72.1">1</text>
<text x="80.6" y="72.1">4</text>
<text x="80.6" y="77.2">2</text>
<text x="69.6" y="82" transform="rotate(-90 69.6 82)">3</text>
<text x="124.4" y="81">32</text>
<text x="124.4" y="83.6">31</text>
<text x="173.3" y="83.6">2</text>
<text x="173.3" y="81">1</text>
<text x="203.8" y="83.6">1</text>
<text x="228.6" y="83.6">16</text>
<text x="124.4" y="86.1">30</text>
<text x="124.4" y="88.6">29</text>
<text x="173.3" y="86.1">3</text>
<text x="173.3" y="88.6">4</text>
<text x="203.8" y="87.4">2</text>
<text x="228.6" y="87.4">15</text>
<text x="124.4" y="91.2">28</text>
<text x="124.4" y="93.7">27</text>
<text x="173.3" y="91.2">5</text>
<text x="173.3" y="93.7">6</text>
<text x="203.8" y="91.2">3</text>
<text x="203.8" y="95">4</text>
<text x="228.6" y="91.2">14</text>
<text x="228.6" y="95">13</text>
<text x="124.4" y="96.3">26</text>
<text x="124.4" y="98.8">25</text>
<text x="124.4" y="101.3">24</text>
<text x="173.3" y="96.3">7</text>
<text x="173.3" y="98.8">8</text>
<text x="173.3" y="101.3">9</text>
<text x="203.8" y="98.8">5</text>
<text x="228.6" y="98.8">12</text>
<text x="124.4" y="103.9">23</text>
<text x="124.4" y="106.4">22</text>
<text x="172.7" y="103.9">10</text>
<text x="172.7" y="106.4">11</text>
<text x="203.8" y="102.6">6</text>
<text x="203.8" y="106.4">7</text>
<text x="228.6" y="102.6">11</text>
<text x="228.6" y="106.4">10</text>
<text x="74.7" y="111.2" transform="rotate(-90 74.7 111.2)">3</text>
<text x="77.2" y="111.2" transform="rotate(-90 77.2 111.2)">2</text>
<text x="79.8" y="111.2" transform="rotate(-90 79.8 111.2)">1</text>
<text x="88.6" y="111.2" transform="rotate(-90 88.6 111.2)">2</text>
<text x="91.2" y="111.2" transform="rotate(-90 91.2 111.2)">1</text>
<text x="124.4" y="109">21</text>
<text x="124.4" y="111.5">20</text>
<text x="172.7" y="109">12</text>
<text x="172.7" y="111.5">13</text>
<text x="203.8" y="110.2">8</text>
<text x="229.2" y="110.2">9</text>
<text x="124.4" y="114">19</text>
<text x="124.4" y="116.6">18</text>
<text x="124.4" y="119.1">17</text>
<text x="172.7" y="114">14</text>
<text x="172.7" y="116.6">15</text>
<text x="172.7" y="119.1">16</text>
</g>
<g font-size="1.8" fill="#840084">
<text x="112.1" y="54.2">4.5A</text>
<text x="90.6" y="75.8">4.5A</text>
</g>
<g font-size="1.4" fill="#a90000">
<text x="120.4" y="53.7" transform="rotate(-90 120.4 53.7)">2</text>
<text x="117" y="55.6">1</text>
<text x="123.1" y="55.6">3</text>
<text x="95.4" y="77.2">1</text>
<text x="98.8" y="75.3" transform="rotate(-90 98.8 75.3)">2</text>
<text x="101.5" y="77.2">3</text>
</g>
<g font-size="1.1" fill="#840000">
<text x="108.8" y="58.5" transform="rotate(-90 108.8 58.5)">+</text>
<text x="87.2" y="80" transform="rotate(-90 87.2 80)">+</text>
</g>
</svg>
